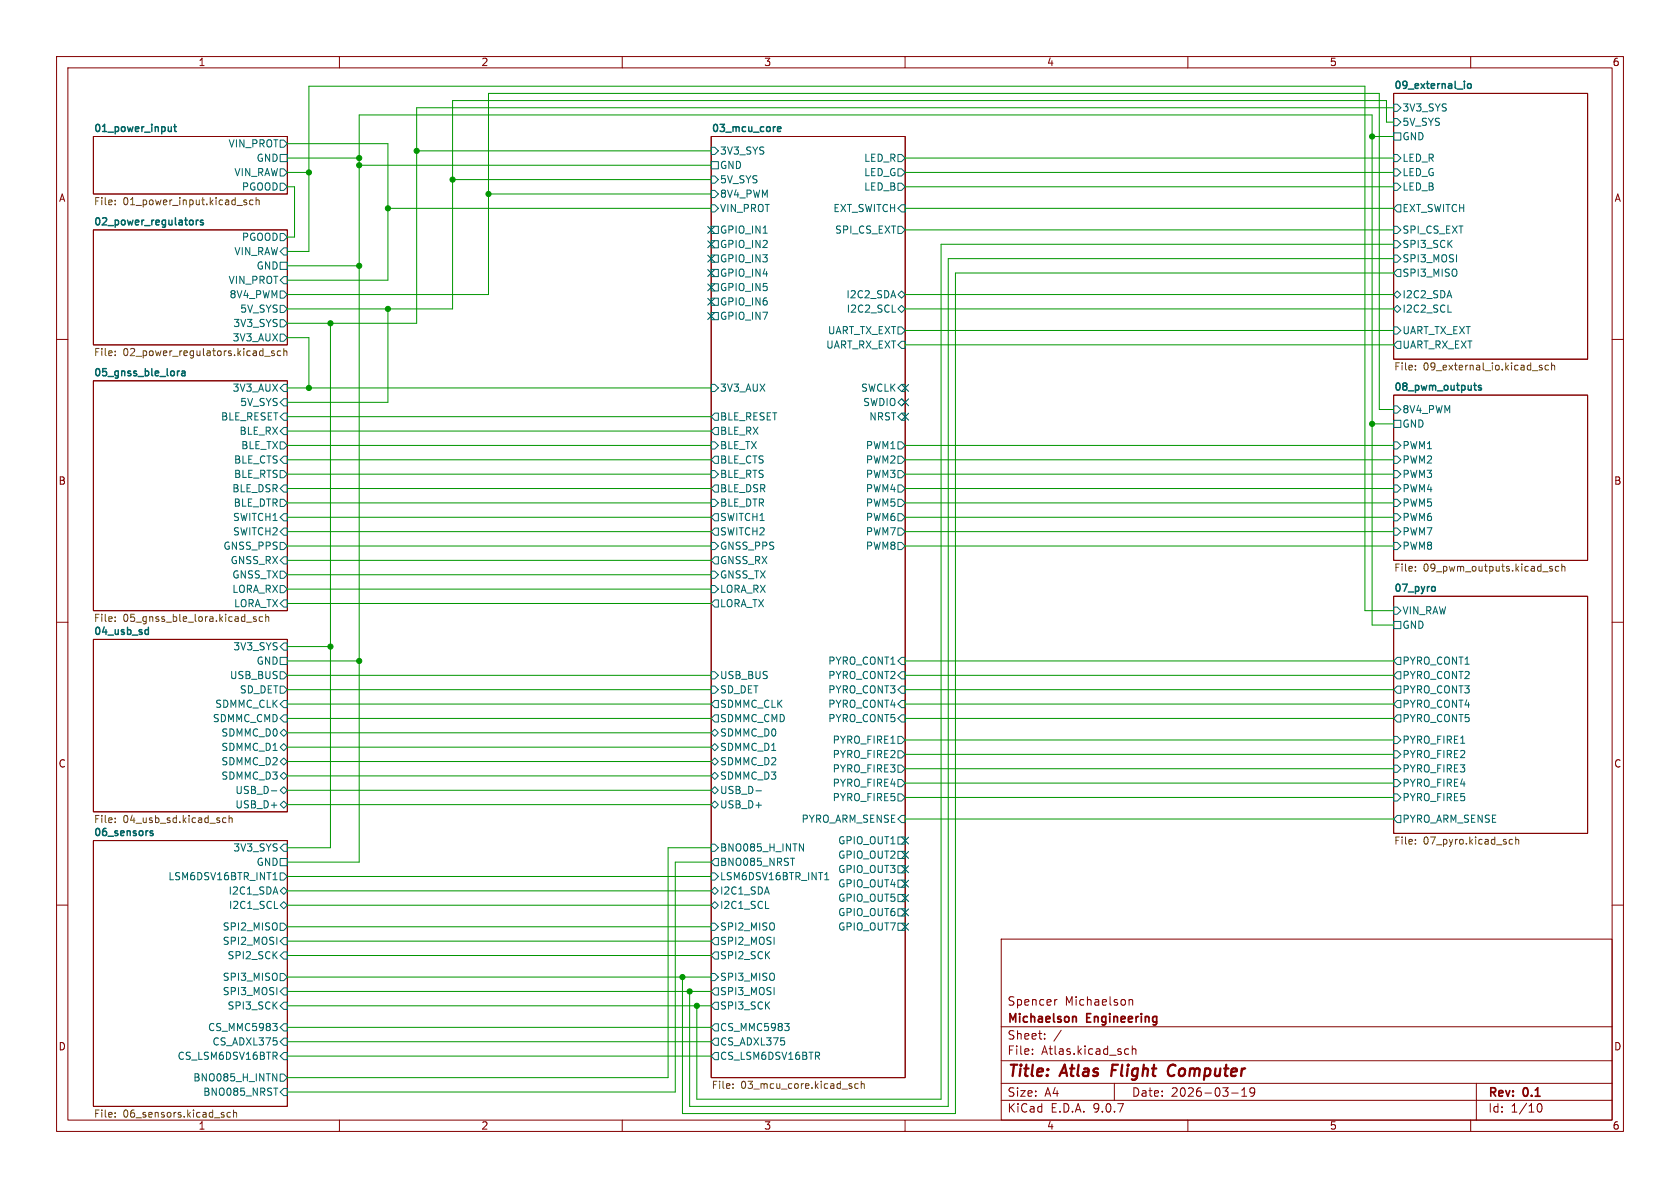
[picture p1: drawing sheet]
<svg xmlns="http://www.w3.org/2000/svg" width="297mm" height="210mm" viewBox="0 0 297 210" stroke-linecap="round" stroke-linejoin="round" font-family="sans-serif">
<g fill="none" stroke="#840000" stroke-width=".18">
<path d="M10 10h277v190h-277zM12 12h273v186h-273zM60 10v2M110 10v2M160 10v2M210 10v2M246.4 16.5h34.3v47h-34.3zM260 10v2M16.5 24.1h34.3v10.2h-34.3zM125.7 24.1h34.3v166.4h-34.3zM16.5 40.6h34.3v20.4h-34.3zM10 60h2"/>
<path d="M16.5 67.3h34.3v40.7h-34.3zM246.4 69.9h34.3v29.2h-34.3zM285 60h2M10 110h2M16.5 113h34.3v30.5h-34.3zM246.4 105.4h34.3v41.9h-34.3zM285 110h2M16.5 148.6h34.3v47h-34.3zM10 160h2M177 166h108v32h-108zM186.9 176.7l-.3 .1-.1 .2M199.6 176.8l.2-.1 .4 .1v.9"/>
<path d="M199.6 176.7v1M285 160h2M60 198v2M110 198v2M160 198v2M177 194.5h108M177 191.5h108M177 187.5h108M177 181.5h108M182.5 186.3v.1M182.5 185.5v.1M184.7 183.6v.1"/>
<path d="M184.7 182.8v.1M187.6 182.1l-1.3 2M197 191.5v3M199.1 185.4l.4 .1M199.5 186.3l-.4 .1M200.2 185.5l.2-.1 .3 .1 .1 .9M200.2 184.9v1.5M210 198v2M217.7 193.2h1.2M219.5 193.8h.9M219.5 192.7l.5-.4v1.5M221 192.4v.5l.1 .3h.4l.3-.3"/>
<path d="M221.7 192.4a.99 .99 0 0 1-.3 1.4h-.3M260 198v2M261 191.5v6.5M271.7 195.7l.2-.5 .2-.1a.81 .81 0 0 1 .6 .6 .81 .81 0 0 1-.3 .8h-.4l-.3-.5"/>
</g>
<path d="M196.7 188.2l-.3 2M207.5 188.2a1.13 1.13 0 0 0-1 .7 1.13 1.13 0 0 0 .2 1.2l.3 .1 .5-.1" fill="none" stroke="#840000" stroke-width=".4"/>
<path d="M189.8 179.7l.4 .1 .1 .1v.8" fill="none" stroke="#840000" stroke-width=".3"/>
<g fill="none" stroke="#006464" stroke-width=".18">
<path d="M246.4 18.4h.6l.6 .7-.6 .6h-.6zM49.5 27.3h1.3v1.3h-1.3zM49.5 24.8h.7l.6 .6-.6 .6h-.7zM49.5 29.8h.7l.6 .7-.6 .6h-.7zM49.5 32.4h.7l.6 .6-.6 .7h-.7zM125.7 26h.7l.6 .7-.6 .6h-.7zM125.7 28.6h1.3v1.2h-1.3zM125.7 31.1h.7l.6 .7-.6 .6h-.7zM125.7 33.7h.7l.6 .6-.6 .6h-.7zM125.7 36.2h.7l.6 .6-.6 .7h-.7zM158.7 32.4h.7l.6 .6-.6 .7h-.7zM158.7 29.8h.7l.6 .7-.6 .6h-.7z"/>
<path d="M158.7 27.3h.7l.6 .6-.6 .7h-.7zM159.4 36.2h.6v1.3h-.6l-.7-.7zM246.4 21h.6l.6 .6-.6 .6h-.6zM246.4 23.5h1.2v1.3h-1.2zM246.4 32.4h.6l.6 .6-.6 .7h-.6zM246.4 29.8h.6l.6 .7-.6 .6h-.6zM246.4 27.3h.6l.6 .6-.6 .7h-.6zM247 36.2h.6v1.3h-.6l-.6-.7zM49.5 59.1h.7l.6 .6-.6 .6h-.7zM49.5 56.5h.7l.6 .7-.6 .6h-.7zM49.5 54h.7l.6 .6-.6 .6h-.7zM49.5 51.4h.7l.6 .7-.6 .6h-.7z"/>
<path d="M49.5 46.4h1.3v1.2h-1.3zM49.5 41.3h.7l.6 .6-.6 .6h-.7zM50.2 48.9h.6v1.3h-.6l-.7-.7zM50.2 43.8h.6v1.3h-.6l-.7-.6zM125.7 40h1.3v1.3h-1.3zM125.7 42.5h1.3v1.3h-1.3zM125.7 45.1h1.3v1.3h-1.3zM125.7 47.6h1.3v1.3h-1.3zM125.7 50.2h1.3v1.2h-1.3zM125.7 52.7h1.3v1.3h-1.3zM125.7 55.2h1.3v1.3h-1.3zM134.9 41.2h.7"/>
<path d="M157.7 55.2h.6M158.7 40h.7l.6 .6-.6 .7h-.7zM158.7 57.8h.7l.6 .6-.6 .7h-.7zM159.4 54l.6 .6-.6 .6-.7-.6zM159.4 51.4l.6 .7-.6 .6-.7-.6zM246.4 52.1l.6-.7 .6 .7-.6 .6zM246.4 45.1h.6l.6 .6-.6 .7h-.6zM246.4 42.5h.6l.6 .7-.6 .6h-.6zM246.4 40h.6l.6 .6-.6 .7h-.6zM246.4 57.8h.6l.6 .6-.6 .7h-.6zM247 54l.6 .6-.6 .6-.6-.6zM247 47.6h.6v1.3h-.6l-.6-.6z"/>
<path d="M256 55.2h.6M49.5 78.1h.7l.6 .6-.6 .7h-.7zM50.2 67.9h.6v1.3h-.6l-.7-.6zM50.2 70.5h.6v1.3h-.6l-.7-.7zM50.2 73h.6v1.3h-.6l-.7-.6zM50.2 75.6h.6v1.2h-.6l-.7-.6zM125.7 78.1h.7l.6 .6-.6 .7h-.7zM125.7 67.9h.7l.6 .7-.6 .6h-.7zM126.4 73h.6v1.3h-.6l-.7-.6zM126.4 75.6h.6v1.2h-.6l-.7-.6zM158.7 78.1h.7l.6 .6-.6 .7h-.7zM158.7 71.1l.7-.6 .6 .6-.6 .7z"/>
<path d="M159.4 73h.6v1.3h-.6l-.7-.6zM159.4 67.9h.6v1.3h-.6l-.7-.6zM159.4 60.3h.6v1.3h-.6l-.7-.6zM246.4 71.8h.6l.6 .6-.6 .6h-.6zM246.4 74.3h1.2v1.3h-1.2zM246.4 78.1h.6l.6 .6-.6 .7h-.6zM247 60.3h.6v1.3h-.6l-.6-.6zM49.5 95.9h.7l.6 .6-.6 .7h-.7zM49.5 86.4l.7-.7h.6v1.3h-.6zM49.5 88.3h.7l.6 .6-.6 .6h-.7zM49.5 83.2h.7l.6 .6-.6 .7h-.7zM50.2 98.4h.6v1.3h-.6l-.7-.6z"/>
<path d="M50.2 80.6h.6v1.3h-.6l-.7-.6zM50.2 90.8h.6v1.3h-.6l-.7-.7zM50.2 93.3h.6v1.3h-.6l-.7-.6zM125.7 95.9h.7l.6 .6-.6 .7h-.7zM125.7 88.3h.7l.6 .6-.6 .6h-.7zM125.7 83.2h.7l.6 .6-.6 .7h-.7zM126.4 98.4h.6v1.3h-.6l-.7-.6zM126.4 80.6h.6v1.3h-.6l-.7-.6zM126.4 85.7h.6v1.3h-.6l-.7-.6zM126.4 90.8h.6v1.3h-.6l-.7-.7zM126.4 93.3h.6v1.3h-.6l-.7-.6zM158.7 80.6h.7l.6 .7-.6 .6h-.7z"/>
<path d="M158.7 83.2h.7l.6 .6-.6 .7h-.7zM158.7 85.7h.7l.6 .7-.6 .6h-.7zM158.7 88.3h.7l.6 .6-.6 .6h-.7zM158.7 90.8h.7l.6 .6-.6 .7h-.7zM158.7 93.3h.7l.6 .7-.6 .6h-.7zM158.7 95.9h.7l.6 .6-.6 .7h-.7zM246.4 80.6h.6l.6 .7-.6 .6h-.6zM246.4 83.2h.6l.6 .6-.6 .7h-.6zM246.4 85.7h.6l.6 .7-.6 .6h-.6zM246.4 88.3h.6l.6 .6-.6 .6h-.6zM246.4 90.8h.6l.6 .6-.6 .7h-.6zM246.4 93.3h.6l.6 .7-.6 .6h-.6z"/>
<path d="M246.4 95.9h.6l.6 .6-.6 .7h-.6zM49.5 116.2h1.3v1.3h-1.3zM49.5 118.7h.7l.6 .7-.6 .6h-.7zM49.5 101h.7l.6 .6-.6 .6h-.7zM49.5 103.5h.7l.6 .6-.6 .7h-.7zM50.2 113.7h.6v1.2h-.6l-.7-.6zM50.2 106h.6v1.3h-.6l-.7-.6zM125.7 101h.7l.6 .6-.6 .6h-.7zM125.7 103.5h.7l.6 .6-.6 .7h-.7zM125.7 118.7h.7l.6 .7-.6 .6h-.7zM126.4 106h.6v1.3h-.6l-.7-.6zM159.4 116.2h.6v1.3h-.6l-.7-.7z"/>
<path d="M159.4 118.7h.6v1.3h-.6l-.7-.6zM246.4 107.3h.6l.6 .7-.6 .6h-.6zM246.4 109.9h1.2v1.2h-1.2zM247 116.2h.6v1.3h-.6l-.6-.7zM247 118.7h.6v1.3h-.6l-.6-.6zM48 139.8h.9M49.5 127l.7-.6h.6v1.2h-.6zM49.5 129.5l.7-.6 .6 .6-.6 .7zM49.5 134.6l.7-.6 .6 .6-.6 .7zM49.5 137.2l.7-.7 .6 .7-.6 .6zM49.5 139.7l.7-.6 .6 .6-.6 .6zM49.5 121.3h.7l.6 .6-.6 .7h-.7z"/>
<path d="M50.2 123.8h.6v1.3h-.6l-.7-.6zM50.2 131.4l.6 .7-.6 .6-.7-.6zM125.7 129.5l.7-.6 .6 .6-.6 .7zM125.7 134.6l.7-.6 .6 .6-.6 .7zM125.7 137.2l.7-.7 .6 .7-.6 .6zM125.7 139.7l.7-.6 .6 .6-.6 .6zM125.7 121.3h.7l.6 .6-.6 .7h-.7zM126.4 123.8h.6v1.3h-.6l-.7-.6zM126.4 126.4h.6v1.2h-.6l-.7-.6zM126.4 131.4l.6 .7-.6 .6-.7-.6zM133.6 139.8h1M158.7 130.2h.7l.6 .6-.6 .6h-.7z"/>
<path d="M158.7 132.7h.7l.6 .7-.6 .6h-.7zM158.7 135.3h.7l.6 .6-.6 .6h-.7zM158.7 137.8h.7l.6 .6-.6 .7h-.7zM159.4 121.3h.6v1.3h-.6l-.7-.7zM159.4 123.8h.6v1.3h-.6l-.7-.6zM159.4 126.4h.6v1.2h-.6l-.7-.6zM246.4 130.2h.6l.6 .6-.6 .6h-.6zM246.4 132.7h.6l.6 .7-.6 .6h-.6zM246.4 135.3h.6l.6 .6-.6 .6h-.6zM246.4 137.8h.6l.6 .6-.6 .7h-.6zM247 121.3h.6v1.3h-.6l-.6-.7zM247 123.8h.6v1.3h-.6l-.6-.6z"/>
<path d="M247 126.4h.6v1.2h-.6l-.6-.6zM48.3 155.5h.7M48.4 154.6l.2-.4v1.3M49.5 151.8h1.3v1.2h-1.3zM49.5 157.5l.7-.7 .6 .7-.6 .6zM49.5 154.3h.7l.6 .6-.6 .7h-.7zM50.2 141.6l.6 .6-.6 .7-.7-.7zM50.2 149.2h.6v1.3h-.6l-.7-.6zM125.7 157.5l.7-.7 .6 .7-.6 .6zM125.7 142.2l.7-.6 .6 .6-.6 .7zM125.7 149.2h.7l.6 .7-.6 .6h-.7zM125.7 154.3h.7l.6 .6-.6 .7h-.7z"/>
<path d="M126.4 151.8h.6v1.2h-.6l-.7-.6zM139.7 151.7h.8M141.3 149.2l.7 1.2v-1.2M145.8 155.5h.7M146 154.4l.2-.2v1.3M158.7 140.3h.7l.6 .7-.6 .6h-.7zM158.7 148h1.3v1.2h-1.3zM158.7 150.5h1.3v1.3h-1.3zM158.7 153h1.3v1.3h-1.3zM158.7 155.6h1.3v1.2h-1.3zM158.7 158.1h1.3v1.3h-1.3zM159.4 144.1h.6v1.3h-.6l-.7-.6z"/>
<path d="M246.4 140.3h.6l.6 .7-.6 .6h-.6zM247 144.1h.6v1.3h-.6l-.6-.6zM48.5 160.6h.6M49.5 160l.7-.6 .6 .6-.6 .7zM49.5 163.2h.7l.6 .6-.6 .7h-.7zM49.5 172.1h.7l.6 .6-.6 .7h-.7zM50.2 165.7h.6v1.3h-.6l-.7-.6zM50.2 168.3h.6v1.2h-.6l-.7-.6zM50.2 174.6h.6v1.3h-.6l-.7-.6zM50.2 177.2h.6v1.2h-.6l-.7-.6zM125.7 160l.7-.6 .6 .6-.6 .7zM125.7 163.2h.7l.6 .6-.6 .7h-.7z"/>
<path d="M125.7 172.1h.7l.6 .6-.6 .7h-.7zM126.4 165.7h.6v1.3h-.6l-.7-.6zM126.4 168.3h.6v1.2h-.6l-.7-.6zM126.4 174.6h.6v1.3h-.6l-.7-.6zM126.4 177.2h.6v1.2h-.6l-.7-.6zM135.3 160.6h.6M158.7 160.7h1.3v1.2h-1.3zM158.7 163.2h1.3v1.3h-1.3zM48.2 189.8l.7 1.3v-1.3M48.2 180.9h.8l-.4 .5M48.4 192.3h.7M48.8 181.4l.2 .2v.3l-.2 .3"/>
<path d="M49.5 189.9h.7l.6 .6-.6 .6h-.7zM50.2 186.1h.6v1.2h-.6l-.7-.6zM50.2 183.5h.6v1.3h-.6l-.7-.6zM50.2 181h.6v1.2h-.6l-.7-.6zM50.2 192.4h.6v1.3h-.6l-.7-.7zM126.4 186.1h.6v1.2h-.6l-.7-.6zM126.4 183.5h.6v1.3h-.6l-.7-.6zM126.4 181h.6v1.2h-.6l-.7-.6zM138.7 180.9h.8l-.4 .5M139.3 181.4l.2 .2v.3l-.2 .3"/>
</g>
<g fill="none" stroke="#006464" stroke-width=".25">
<path d="M259.5 14.9l.2-.1 .3 .1 .1 .5-.1 .2h-.3l-.2-.1zM30.7 22.4h.5M30.9 22v1.1l.3 .1M35.1 38.9l-.3 .1M35.9 39l-.3-.1-.2 .2 .1 .2 .4 .1v.3h-.5M137.5 22.5l.4-.1 .2 .3-.7 .1M137.5 23.2h.5M32.2 65.6h.4l.1 .8M32.7 65.9h-.4l-.2 .2 .2 .3h.4M261.4 68.4l.5 .3-.2 .3-.3-.1M261.8 68.2l-.3-.1-.1 .2M26.1 111.3l.1 .1"/>
<path d="M26.2 110.9v1.2M26.2 112.1h-.1M253.7 103.8v.6M26.7 147.3h.3l.1 .2-.2 .2h-.2M26.7 146.9h.3"/>
</g>
<g fill="none" stroke="#725600" stroke-width=".18">
<path d="M20.4 35.4v.1M20.4 36.1v.1M43.2 35.7l.4 .1v.2l-.1 .2-.4-.1M43.2 35.4h.4M44.7 35.4h-.3l-.3 .2 .1 .5h.5M45.3 35.5l.2-.1h.3v.8M45.3 34.9v1.3M20.4 62.1v.1M20.4 62.7v.2M46.8 63h1M48.5 62.1l-.3-.1-.2 .2 .1 .2 .4 .1v.3h-.5M49.6 62.1l-.3-.1-.3 .3 .1 .5h.5"/>
<path d="M50.2 62.1l.2-.1 .3 .1v.8M50.2 61.6v1.3M250.2 65.3v.1M250.2 64.6v.1M272.6 64.6h-.3l-.2 .1 .1 .2 .4 .1v.3h-.5M273.8 64.6h-.4l-.2 .2 .1 .5h.5M274.3 64.7l.2-.1h.3v.8M274.3 64.1v1.3M276.1 99.7v1.3M20.4 109.1v.1M20.4 109.7v.2M45.3 109.1l-.3-.1-.2 .2 .1 .2 .4 .1v.3h-.5"/>
<path d="M46.4 109.1l-.3-.1-.3 .3 .1 .5h.5M47 109.1l.2-.1 .3 .1v.8M47 108.6v1.3M250.2 100.2v.1M250.2 100.8v.2M274.4 100.2l-.3-.1-.2 .2 .1 .2 .4 .1v.3h-.5M275.6 100.2l-.4-.1-.2 .3 .1 .5h.5M276.1 100.2l.2-.1 .3 .1 .1 .8M20.4 145.3v.1M20.4 144.6v.2M40 144.6h-.4l-.3 .2 .2 .6h.5M40.5 144.7l.2-.1h.3v.8"/>
<path d="M40.5 144.1v1.3M250.2 148.4v.2M250.2 149.1v.1M266.8 149l.2 .2h.4M267.4 148.4h-.4l-.2 .2M267.9 148.5l.2-.1h.3l.1 .8M267.9 148v1.2M20.4 196.7v.1M20.4 197.4v.1M40.7 196.7l-.3-.1-.3 .3 .2 .5h.4M41.3 196.8l.2-.2 .3 .1v.8M41.3 196.2v1.3"/>
<path d="M129.6 192.3v.1M129.6 191.6v.1M150.4 192l.2 .2-.2 .2M150.4 191.6h.2M151.7 191.6h-.3l-.3 .2 .1 .5h.5M152.3 191.7l.1-.1h.3l.1 .8M152.3 191.1v1.3"/>
</g>
<g fill="none" stroke="#009600" stroke-width=".18">
<path d="M246.4 19.1h-172.7v38.1h-22.9M50.8 25.4h17.8v24.1h-17.8M50.8 27.9h12.7M50.8 30.5h3.8M50.8 33h1.3v8.9h-1.3M63.5 29.2h62.2M68.6 36.8h57.1M73.7 26.7h52M80 31.8h45.7M86.4 34.3h39.3M160 27.9h86.4M160 30.5h86.4"/>
<path d="M160 33h86.4M160 36.8h86.4M242.6 24.1h3.8M246.4 21.6h-1.3v-3.8h-165.1v36.8h-29.2M50.8 47h12.7M50.8 44.5h3.8v-29.3h186.7v92.8h5.1M50.8 59.7h3.8v8.9M50.8 52.1h35.6v-35.6h157.4v55.9h2.6M58.4 57.2v92.7h-7.6M68.6 54.6v16.5h-17.8M160 54.6h86.4M160 58.4h86.4"/>
<path d="M160 40.6h86.4M160 52.1h86.4M246.4 43.2h-80v151.1h-43.2v-16.5M246.4 45.7h-78.8v149.9h-45.7v-20.3M246.4 48.3h-77.5v148.6h-48.3v-24.2M50.8 73.7h74.9M50.8 76.2h74.9M50.8 78.7h74.9M50.8 68.6h74.9M160 61h86.4M160 78.7h86.4M242.6 74.9h3.8"/>
<path d="M50.8 99.1h74.9M50.8 91.4h74.9M50.8 88.9h74.9M50.8 83.8h74.9M50.8 94h74.9M50.8 86.4h74.9M50.8 96.5h74.9M50.8 81.3h74.9M160 91.4h86.4M160 88.9h86.4M160 83.8h86.4M160 94h86.4"/>
<path d="M160 86.4h86.4M160 96.5h86.4M160 81.3h86.4M50.8 106.7h74.9M50.8 101.6h74.9M50.8 119.4h74.9M50.8 104.1h74.9M50.8 114.3h7.6M50.8 116.8h12.7M160 119.4h86.4M160 116.8h86.4M246.4 110.5h-3.8v-90.2h-179.1v132.1h-12.7"/>
<path d="M50.8 129.5h74.9M50.8 127h74.9M50.8 121.9h74.9M50.8 134.6h74.9M50.8 124.5h74.9M50.8 132.1h74.9M50.8 137.2h74.9M50.8 139.7h74.9M160 127h86.4M160 121.9h86.4M160 124.5h86.4M160 135.9h86.4"/>
<path d="M160 138.4h86.4M160 133.4h86.4M160 130.8h86.4M50.8 157.5h74.9M50.8 154.9h74.9M50.8 142.2h74.9M125.7 152.4h-6.3v40.6h-68.6M125.7 149.9h-7.6v40.6h-67.3M160 141h86.4M160 144.8h86.4M50.8 172.7h74.9M50.8 163.8h74.9"/>
<path d="M50.8 177.8h74.9M50.8 168.9h74.9M50.8 175.3h74.9M50.8 166.4h74.9M50.8 160h74.9M50.8 181.6h74.9M50.8 184.2h74.9M50.8 186.7h74.9"/>
</g>
<g fill="none" stroke="#000084" stroke-width=".18">
<path d="M125.1 52.7l1.2 1.2M125.1 50.2l1.2 1.2M125.1 47.7l1.2 1.2M125.1 45.1l1.2 1.2M125.1 55.3l1.2 1.2M125.1 42.6l1.2 1.2M125.1 40l1.2 1.2M126.3 52.7l-1.2 1.2M126.3 50.2l-1.2 1.2M126.3 47.7l-1.2 1.2M126.3 45.1l-1.2 1.2M126.3 55.3l-1.2 1.2"/>
<path d="M126.3 42.6l-1.2 1.2M126.3 40l-1.2 1.2M159.4 73.1l1.2 1.2M159.4 68l1.2 1.2M159.4 70.5l1.2 1.2M160.6 73.1l-1.2 1.2M160.6 68l-1.2 1.2M160.6 70.5l-1.2 1.2M159.4 150.5l1.2 1.2M159.4 158.1l1.2 1.3M159.4 155.6l1.2 1.2M159.4 148l1.2 1.2"/>
<path d="M159.4 153.1l1.2 1.2M160.6 150.5l-1.2 1.2M160.6 158.1l-1.2 1.3M160.6 155.6l-1.2 1.2M160.6 148l-1.2 1.2M160.6 153.1l-1.2 1.2M159.4 163.2l1.2 1.2M159.4 160.7l1.2 1.2M160.6 163.2l-1.2 1.2M160.6 160.7l-1.2 1.2"/>
</g>
<g fill="#009600" stroke="#009600" stroke-width=".18">
<circle cx="54.6" cy="68.6" r=".46"/>
<circle cx="63.5" cy="29.2" r=".46"/>
<circle cx="73.7" cy="26.7" r=".46"/>
<circle cx="63.5" cy="27.9" r=".46"/>
<circle cx="58.4" cy="57.2" r=".46"/>
<circle cx="54.6" cy="30.5" r=".46"/>
<circle cx="68.6" cy="54.6" r=".46"/>
<circle cx="63.5" cy="47" r=".46"/>
<circle cx="68.6" cy="36.8" r=".46"/>
<circle cx="242.6" cy="74.9" r=".46"/>
<circle cx="242.6" cy="24.1" r=".46"/>
<circle cx="63.5" cy="116.8" r=".46"/>
<circle cx="58.4" cy="114.3" r=".46"/>
<circle cx="123.2" cy="177.8" r=".46"/>
<circle cx="121.9" cy="175.3" r=".46"/>
<circle cx="120.6" cy="172.7" r=".46"/>
<circle cx="86.4" cy="34.3" r=".46"/>
<circle cx="80" cy="31.8" r=".46"/>
</g>
<g font-size="2.8" fill="#840000">
<text x="178" y="190.9">Title:</text>
<text x="187.7" y="190.9">Atlas</text>
<text x="197.3" y="190.9">Flight</text>
<text x="208.1" y="190.9">Computer</text>
</g>
<g font-size="2.1" fill="#840000">
<text x="178" y="178">Spencer</text>
<text x="188.2" y="178">Michaelson</text>
<text x="178" y="184">Sheet:</text>
<text x="178" y="181.2">Michaelson</text>
<text x="192.2" y="181.2">Engineering</text>
<text x="178" y="186.7">File:</text>
<text x="184.1" y="186.7">Atlas.kicad_sch</text>
<text x="178" y="196.9">KiCad</text>
<text x="178" y="194.1">Size:</text>
<text x="184.7" y="194.1">A4</text>
<text x="185.7" y="196.9">E.D.A.</text>
<text x="193.3" y="196.9">9.0.7</text>
<text x="200" y="194.1">Date:</text>
<text x="207" y="194.1">2026-03-19</text>
<text x="263" y="194.3">Rev:</text>
<text x="263" y="196.9">Id:</text>
<text x="267.1" y="196.9">1/10</text>
<text x="269.4" y="194.3">0.1</text>
</g>
<g font-size="1.8" fill="#840000">
<text x="35" y="11.9">1</text>
<text x="85" y="11.9">2</text>
<text x="135" y="11.9">3</text>
<text x="185" y="11.9">4</text>
<text x="235" y="11.9">5</text>
<text x="285" y="11.9">6</text>
<text x="10.3" y="35.9">A</text>
<text x="285.3" y="35.9">A</text>
<text x="10.3" y="85.9">B</text>
<text x="285.3" y="85.9">B</text>
<text x="10.3" y="135.9">C</text>
<text x="285.3" y="135.9">C</text>
<text x="10.3" y="185.9">D</text>
<text x="285.3" y="185.9">D</text>
<text x="35" y="199.9">1</text>
<text x="85" y="199.9">2</text>
<text x="135" y="199.9">3</text>
<text x="185" y="199.9">4</text>
<text x="235" y="199.9">5</text>
<text x="285" y="199.9">6</text>
</g>
<g font-size="1.8" fill="#006464">
<text x="246.4" y="15.8">09_external_io</text>
<text x="16.5" y="23.4">01_power_input</text>
<text x="125.7" y="23.4">03_mcu_core</text>
<text x="247.8" y="19.9">3V3_SYS</text>
<text x="247.8" y="22.5">5V_SYS</text>
<text x="40.3" y="26.3">VIN_PROT</text>
<text x="45.3" y="28.8">GND</text>
<text x="127.2" y="27.5">3V3_SYS</text>
<text x="152.7" y="28.8">LED_R</text>
<text x="247.8" y="25">GND</text>
<text x="247.8" y="28.8">LED_R</text>
<text x="41.3" y="31.3">VIN_RAW</text>
<text x="42.7" y="33.9">PGOOD</text>
<text x="127.2" y="30.1">GND</text>
<text x="127.2" y="32.6">5V_SYS</text>
<text x="127.2" y="35.2">8V4_PWM</text>
<text x="152.7" y="33.9">LED_B</text>
<text x="152.7" y="31.3">LED_G</text>
<text x="247.8" y="33.9">LED_B</text>
<text x="247.8" y="31.3">LED_G</text>
<text x="16.5" y="39.9">02_power_regulators</text>
<text x="127.2" y="37.7">VIN_PROT</text>
<text x="127.2" y="41.5">GPIO_IN1</text>
<text x="147.2" y="37.7">EXT_SWITCH</text>
<text x="147.5" y="41.5">SPI_CS_EXT</text>
<text x="247.8" y="37.7">EXT_SWITCH</text>
<text x="247.8" y="41.5">SPI_CS_EXT</text>
<text x="41.3" y="45.3">VIN_RAW</text>
<text x="42.7" y="42.8">PGOOD</text>
<text x="45.3" y="47.9">GND</text>
<text x="127.2" y="44">GPIO_IN2</text>
<text x="127.2" y="46.6">GPIO_IN3</text>
<text x="247.8" y="46.6">SPI3_MOSI</text>
<text x="247.8" y="44">SPI3_SCK</text>
<text x="40.3" y="50.4">VIN_PROT</text>
<text x="40.5" y="52.9">8V4_PWM</text>
<text x="127.2" y="49.1">GPIO_IN4</text>
<text x="127.2" y="51.7">GPIO_IN5</text>
<text x="149.5" y="52.9">I2C2_SDA</text>
<text x="247.8" y="52.9">I2C2_SDA</text>
<text x="247.8" y="49.1">SPI3_MISO</text>
<text x="41.2" y="58">3V3_SYS</text>
<text x="42.4" y="55.5">5V_SYS</text>
<text x="127.2" y="54.2">GPIO_IN6</text>
<text x="127.2" y="56.7">GPIO_IN7</text>
<text x="146.3" y="59.3">UART_TX_EXT</text>
<text x="149.6" y="55.5">I2C2_SCL</text>
<text x="247.8" y="55.5">I2C2_SCL</text>
<text x="247.8" y="59.3">UART_TX_EXT</text>
<text x="41" y="60.6">3V3_AUX</text>
<text x="146" y="61.8">UART_RX_EXT</text>
<text x="247.8" y="61.8">UART_RX_EXT</text>
<text x="16.5" y="66.6">05_gnss_ble_lora</text>
<text x="41" y="69.4">3V3_AUX</text>
<text x="42.4" y="72">5V_SYS</text>
<text x="127.2" y="69.4">3V3_AUX</text>
<text x="152.1" y="69.4">SWCLK</text>
<text x="152.5" y="72">SWDIO</text>
<text x="246.4" y="69.1">08_pwm_outputs</text>
<text x="39" y="74.5">BLE_RESET</text>
<text x="42.2" y="77.1">BLE_RX</text>
<text x="127.2" y="74.5">BLE_RESET</text>
<text x="127.2" y="77.1">BLE_RX</text>
<text x="153.6" y="74.5">NRST</text>
<text x="247.8" y="73.3">8V4_PWM</text>
<text x="247.8" y="75.8">GND</text>
<text x="41.3" y="82.1">BLE_CTS</text>
<text x="42.5" y="79.6">BLE_TX</text>
<text x="127.2" y="79.6">BLE_TX</text>
<text x="127.2" y="82.1">BLE_CTS</text>
<text x="153" y="79.6">PWM1</text>
<text x="153" y="82.1">PWM2</text>
<text x="247.8" y="79.6">PWM1</text>
<text x="247.8" y="82.1">PWM2</text>
<text x="41" y="87.2">BLE_DSR</text>
<text x="41.2" y="89.8">BLE_DTR</text>
<text x="41.3" y="84.7">BLE_RTS</text>
<text x="127.2" y="87.2">BLE_DSR</text>
<text x="127.2" y="89.8">BLE_DTR</text>
<text x="127.2" y="84.7">BLE_RTS</text>
<text x="153" y="84.7">PWM3</text>
<text x="153" y="87.2">PWM4</text>
<text x="153" y="89.8">PWM5</text>
<text x="247.8" y="84.7">PWM3</text>
<text x="247.8" y="87.2">PWM4</text>
<text x="247.8" y="89.8">PWM5</text>
<text x="41.1" y="92.3">SWITCH1</text>
<text x="41.1" y="94.8">SWITCH2</text>
<text x="127.2" y="92.3">SWITCH1</text>
<text x="127.2" y="94.8">SWITCH2</text>
<text x="153" y="92.3">PWM6</text>
<text x="153" y="94.8">PWM7</text>
<text x="247.8" y="92.3">PWM6</text>
<text x="247.8" y="94.8">PWM7</text>
<text x="39.4" y="97.4">GNSS_PPS</text>
<text x="40.7" y="99.9">GNSS_RX</text>
<text x="127.2" y="97.4">GNSS_PPS</text>
<text x="127.2" y="99.9">GNSS_RX</text>
<text x="153" y="97.4">PWM8</text>
<text x="247.8" y="97.4">PWM8</text>
<text x="41" y="105">LORA_RX</text>
<text x="41" y="102.5">GNSS_TX</text>
<text x="41.3" y="107.5">LORA_TX</text>
<text x="127.2" y="102.5">GNSS_TX</text>
<text x="127.2" y="105">LORA_RX</text>
<text x="127.2" y="107.5">LORA_TX</text>
<text x="246.4" y="104.7">07_pyro</text>
<text x="16.5" y="112.3">04_usb_sd</text>
<text x="247.8" y="108.8">VIN_RAW</text>
<text x="247.8" y="111.4">GND</text>
<text x="41.2" y="115.2">3V3_SYS</text>
<text x="45.3" y="117.7">GND</text>
<text x="146.3" y="117.7">PYRO_CONT1</text>
<text x="247.8" y="117.7">PYRO_CONT1</text>
<text x="37.9" y="125.3">SDMMC_CLK</text>
<text x="40.5" y="120.2">USB_BUS</text>
<text x="42.3" y="122.8">SD_DET</text>
<text x="127.2" y="125.3">SDMMC_CLK</text>
<text x="127.2" y="122.8">SD_DET</text>
<text x="127.2" y="120.2">USB_BUS</text>
<text x="146.3" y="120.2">PYRO_CONT2</text>
<text x="146.3" y="122.8">PYRO_CONT3</text>
<text x="146.3" y="125.3">PYRO_CONT4</text>
<text x="247.8" y="120.2">PYRO_CONT2</text>
<text x="247.8" y="122.8">PYRO_CONT3</text>
<text x="247.8" y="125.3">PYRO_CONT4</text>
<text x="37.5" y="127.9">SDMMC_CMD</text>
<text x="39" y="130.4">SDMMC_D0</text>
<text x="127.2" y="127.9">SDMMC_CMD</text>
<text x="127.2" y="130.4">SDMMC_D0</text>
<text x="146.3" y="127.9">PYRO_CONT5</text>
<text x="147.1" y="131.7">PYRO_FIRE1</text>
<text x="247.8" y="127.9">PYRO_CONT5</text>
<text x="247.8" y="131.7">PYRO_FIRE1</text>
<text x="39" y="132.9">SDMMC_D1</text>
<text x="39" y="135.5">SDMMC_D2</text>
<text x="127.2" y="132.9">SDMMC_D1</text>
<text x="127.2" y="135.5">SDMMC_D2</text>
<text x="147.1" y="134.2">PYRO_FIRE2</text>
<text x="147.1" y="136.8">PYRO_FIRE3</text>
<text x="247.8" y="134.2">PYRO_FIRE2</text>
<text x="247.8" y="136.8">PYRO_FIRE3</text>
<text x="39" y="138">SDMMC_D3</text>
<text x="41.5" y="140.6">USB_D-</text>
<text x="41.5" y="143.1">USB_D+</text>
<text x="127.2" y="138">SDMMC_D3</text>
<text x="127.2" y="140.6">USB_D-</text>
<text x="127.2" y="143.1">USB_D+</text>
<text x="147.1" y="139.3">PYRO_FIRE4</text>
<text x="147.1" y="141.8">PYRO_FIRE5</text>
<text x="247.8" y="139.3">PYRO_FIRE4</text>
<text x="247.8" y="141.8">PYRO_FIRE5</text>
<text x="16.5" y="145.8">File:</text>
<text x="16.5" y="147.9">06_sensors</text>
<text x="141.6" y="145.6">PYRO_ARM_SENSE</text>
<text x="148.1" y="149.5">GPIO_OUT1</text>
<text x="247.8" y="145.6">PYRO_ARM_SENSE</text>
<text x="29.7" y="155.8">LSM6DSV16BTR_INT1</text>
<text x="41.2" y="150.7">3V3_SYS</text>
<text x="45.3" y="153.3">GND</text>
<text x="127.2" y="150.7">BNO085_H_INTN</text>
<text x="127.2" y="153.3">BNO085_NRST</text>
<text x="127.2" y="155.8">LSM6DSV16BTR_INT1</text>
<text x="148.1" y="152">GPIO_OUT2</text>
<text x="148.1" y="154.5">GPIO_OUT3</text>
<text x="40.3" y="158.3">I2C1_SDA</text>
<text x="40.4" y="160.9">I2C1_SCL</text>
<text x="127.2" y="158.3">I2C1_SDA</text>
<text x="127.2" y="160.9">I2C1_SCL</text>
<text x="148.1" y="157.1">GPIO_OUT4</text>
<text x="148.1" y="159.6">GPIO_OUT5</text>
<text x="39.3" y="164.7">SPI2_MISO</text>
<text x="39.3" y="167.2">SPI2_MOSI</text>
<text x="127.2" y="164.7">SPI2_MISO</text>
<text x="127.2" y="167.2">SPI2_MOSI</text>
<text x="148.1" y="162.2">GPIO_OUT6</text>
<text x="148.1" y="164.7">GPIO_OUT7</text>
<text x="39.3" y="173.6">SPI3_MISO</text>
<text x="40.1" y="169.8">SPI2_SCK</text>
<text x="127.2" y="169.8">SPI2_SCK</text>
<text x="127.2" y="173.6">SPI3_MISO</text>
<text x="39.3" y="176.1">SPI3_MOSI</text>
<text x="40.1" y="178.7">SPI3_SCK</text>
<text x="127.2" y="176.1">SPI3_MOSI</text>
<text x="127.2" y="178.7">SPI3_SCK</text>
<text x="36.7" y="182.5">CS_MMC5983</text>
<text x="37.5" y="185">CS_ADXL375</text>
<text x="127.2" y="185">CS_ADXL375</text>
<text x="127.2" y="182.5">CS_MMC5983</text>
<text x="31.3" y="187.6">CS_LSM6DSV16BTR</text>
<text x="34.1" y="191.4">BNO085_H_INTN</text>
<text x="127.2" y="187.6">CS_LSM6DSV16BTR</text>
<text x="35.8" y="193.9">BNO085_NRST</text>
</g>
<g font-size="1.8" fill="#725600">
<text x="16.5" y="36.6">File:</text>
<text x="21.7" y="36.6">01_power_input.kicad_sch</text>
<text x="16.5" y="63.3">File:</text>
<text x="21.7" y="63.3">02_power_regulators.kicad_sch</text>
<text x="246.4" y="65.8">File:</text>
<text x="251.6" y="65.8">09_external_io.kicad_sch</text>
<text x="246.4" y="101.4">File:</text>
<text x="251.6" y="101.4">09_pwm_outputs.kicad_sch</text>
<text x="16.5" y="110.3">File:</text>
<text x="21.7" y="110.3">05_gnss_ble_lora.kicad_sch</text>
<text x="21.7" y="145.8">04_usb_sd.kicad_sch</text>
<text x="246.4" y="149.6">File:</text>
<text x="251.6" y="149.6">07_pyro.kicad_sch</text>
<text x="16.5" y="197.9">File:</text>
<text x="21.7" y="197.9">06_sensors.kicad_sch</text>
<text x="125.7" y="192.8">File:</text>
<text x="131" y="192.8">03_mcu_core.kicad_sch</text>
</g>
</svg>
